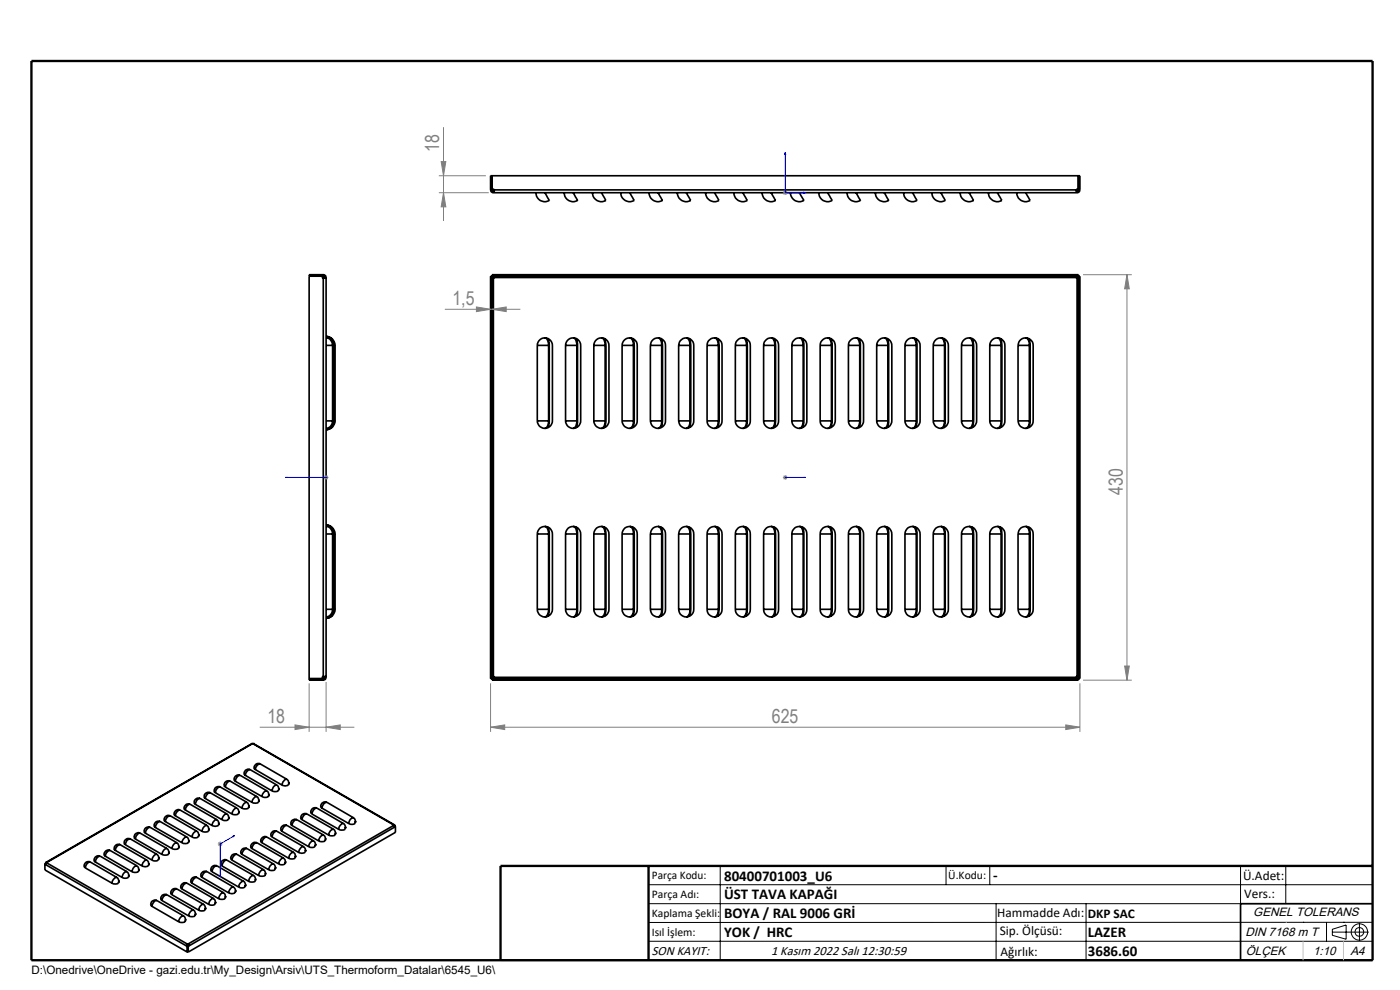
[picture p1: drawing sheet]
<svg xmlns="http://www.w3.org/2000/svg" width="297mm" height="210mm" viewBox="0 0 297 210" stroke-linecap="round" stroke-linejoin="round" font-family="sans-serif">
<g fill="none" stroke="#000" stroke-width=".35">
<path d="M104.4 37.3v3M228.8 37.3v3M65.6 58.6h3M65.6 58.6h2.8M68.4 58.3v.7h.2M68.6 59h.6M68.6 58.3a.6 .6 0 0 1 .6 .6M68.6 58.6l.3 .3M68.6 58.3h-3v86h3M68.6 58.3v.3M68.6 59v84.5M68.9 58.9h.3"/>
<path d="M68.9 58.9v.1M69.2 58.9v84.8M104.1 40.3a.6 .6 0 0 0 .6 .6M104.1 40.3v-3h125v3M104.1 40.1h.7v.2M104.1 40.3h.3M104.4 59h.3M104.4 40.3l.3 .3M104.4 58.6h124.4M104.4 58.3h124.4v86h-124.4zM104.4 58.6h-.3v85.4h125v-85.4h-.3M104.7 40.6v.3"/>
<path d="M104.7 40.9h123.8M104.7 40.6h.1M104.7 59v84.5M104.8 40.3v.6M104.8 40.3h123.5M104.8 58.6v.3M104.8 58.9h123.5M104.8 58.9v.1h-.1M113.7 40.9a1.84 1.84 0 0 0 2.8 1.6l-.9-1.6M119.7 40.9a1.86 1.86 0 0 0 2.8 1.6l-.9-1.6M125.7 40.9a1.91 1.91 0 0 0 2.9 1.6l-1-1.6M131.7 40.9a1.91 1.91 0 0 0 2.8 1.6l-.9-1.6"/>
<path d="M137.7 40.9a1.91 1.91 0 0 0 2.8 1.6l-.9-1.6M143.7 40.9a1.91 1.91 0 0 0 2.8 1.6l-.9-1.6M149.7 40.9a1.91 1.91 0 0 0 2.8 1.6l-.9-1.6M155.7 40.9a1.91 1.91 0 0 0 2.8 1.6l-.9-1.6M161.7 40.9a1.91 1.91 0 0 0 2.8 1.6l-.9-1.6M167.7 40.9a1.88 1.88 0 0 0 2.8 1.6l-.9-1.6M173.7 40.9a1.88 1.88 0 0 0 2.8 1.6l-.9-1.6M179.7 40.9a1.88 1.88 0 0 0 2.8 1.6l-.9-1.6M185.7 40.9a1.84 1.84 0 0 0 2.8 1.6l-.9-1.6M191.7 40.9a1.86 1.86 0 0 0 2.8 1.6l-.9-1.6M197.7 40.9a1.86 1.86 0 0 0 2.8 1.6l-.9-1.6M203.7 40.9a1.91 1.91 0 0 0 2.9 1.6l-1-1.6"/>
<path d="M209.7 40.9a1.91 1.91 0 0 0 2.8 1.6l-.9-1.6M215.7 40.9a1.91 1.91 0 0 0 2.8 1.6l-.9-1.6M228.3 40.3v.6M228.3 40.6h.2M228.3 58.6v.3M228.3 58.9v.1h.2M228.5 40.6v.3M228.5 59h.3M228.5 59v84.5M228.8 40.3l-.3 .3M228.8 40.3h.3M229.1 40.3a.6 .6 0 0 1-.6 .6"/>
<path d="M229.1 40.1h-.8v.2M69.2 71.7a1.52 1.52 0 0 1 1.4 1.6M69.2 73.3h1.4M70.6 73.3v16M70.8 73.3a1.76 1.76 0 0 0-1.6-1.9 1.93 1.93 0 0 1 1.9 1.9M70.8 73.3h.3M70.8 73.3v16M71.1 73.3v16M114 73.3a1.61 1.61 0 0 1 1.6-1.6 1.61 1.61 0 0 1 1.6 1.6v16a1.61 1.61 0 0 1-1.6 1.6 1.61 1.61 0 0 1-1.6-1.6M114 73.3h2.4M114 73.3v16M115.6 71.7a1.43 1.43 0 0 1 .8 1.6"/>
<path d="M116.2 71.8l.3 1.1v16.7l-.3 1.2M116.4 73.3v16M120 73.3a1.61 1.61 0 0 1 1.6-1.6 1.61 1.61 0 0 1 1.6 1.6v16a1.61 1.61 0 0 1-1.6 1.6 1.61 1.61 0 0 1-1.6-1.6M120 73.3h2.4M120 73.3v16M121.6 71.7a1.37 1.37 0 0 1 .8 1.6M122.2 71.8l.3 1.1v16.7l-.3 1.2M122.4 73.3v16M126 73.3a1.61 1.61 0 0 1 1.6-1.6 1.61 1.61 0 0 1 1.6 1.6v16a1.61 1.61 0 0 1-1.6 1.6 1.61 1.61 0 0 1-1.6-1.6M126 73.3h2.4M126 73.3v16M127.6 71.7a1.37 1.37 0 0 1 .8 1.6"/>
<path d="M128.2 71.8l.4 1.5v16l-.4 1.5M128.4 73.3v16M132 73.3a1.61 1.61 0 0 1 1.6-1.6 1.61 1.61 0 0 1 1.6 1.6v16a1.61 1.61 0 0 1-1.6 1.6 1.61 1.61 0 0 1-1.6-1.6M132 73.3h2.4M132 73.3v16M133.6 71.7a1.37 1.37 0 0 1 .8 1.6M134.2 71.8l.3 .7v.8v16v.7l-.3 .8M134.4 73.3v16M138 73.3a1.61 1.61 0 0 1 1.6-1.6 1.61 1.61 0 0 1 1.6 1.6v16a1.61 1.61 0 0 1-1.6 1.6 1.61 1.61 0 0 1-1.6-1.6M138 73.3h2.4M138 73.3v16M139.6 71.7a1.37 1.37 0 0 1 .8 1.6"/>
<path d="M140.2 71.8l.3 1.5v16l-.3 1.5M140.4 73.3v16M144 73.3a1.61 1.61 0 0 1 1.6-1.6 1.61 1.61 0 0 1 1.6 1.6v16a1.61 1.61 0 0 1-1.6 1.6 1.61 1.61 0 0 1-1.6-1.6M144 73.3h2.4M144 73.3v16M145.6 71.7a1.37 1.37 0 0 1 .8 1.6M146.2 71.8l.3 1.5v16l-.3 1.5M146.4 73.3v16M150 73.3a1.59 1.59 0 0 1 1.6-1.6 1.59 1.59 0 0 1 1.6 1.6v16a1.59 1.59 0 0 1-1.6 1.6 1.59 1.59 0 0 1-1.6-1.6M150 73.3h2.4M150 73.3v16M151.6 71.7a1.43 1.43 0 0 1 .8 1.6"/>
<path d="M152.2 71.8l.3 1.5v16l-.3 1.5M152.4 73.3v16M156 73.3a1.59 1.59 0 0 1 1.6-1.6 1.59 1.59 0 0 1 1.6 1.6v16a1.59 1.59 0 0 1-1.6 1.6 1.59 1.59 0 0 1-1.6-1.6M156 73.3h2.4M156 73.3v16M157.6 71.7a1.43 1.43 0 0 1 .8 1.6M158.2 71.8l.3 1.5v16l-.3 1.5M158.4 73.3v16M162 73.3a1.59 1.59 0 0 1 1.6-1.6 1.59 1.59 0 0 1 1.6 1.6v16a1.59 1.59 0 0 1-1.6 1.6 1.59 1.59 0 0 1-1.6-1.6M162 73.3h2.4M162 73.3v16M163.6 71.7a1.43 1.43 0 0 1 .8 1.6"/>
<path d="M164.2 71.8l.3 1.5v16l-.3 1.5M164.4 73.3v16M168 73.3a1.59 1.59 0 0 1 1.6-1.6 1.59 1.59 0 0 1 1.6 1.6v16a1.59 1.59 0 0 1-1.6 1.6 1.59 1.59 0 0 1-1.6-1.6M168 73.3h2.4M168 73.3v16M169.6 71.7a1.43 1.43 0 0 1 .8 1.6M170.2 71.8l.3 1.1v16.7l-.3 1.2M170.4 73.3v16M174 73.3a1.61 1.61 0 0 1 1.6-1.6 1.61 1.61 0 0 1 1.6 1.6v16a1.61 1.61 0 0 1-1.6 1.6 1.61 1.61 0 0 1-1.6-1.6M174 73.3h2.4M174 73.3v16M175.6 71.7a1.43 1.43 0 0 1 .8 1.6"/>
<path d="M176.2 71.8l.3 1.1v16.7l-.3 1.2M176.4 73.3v16M180 73.3a1.61 1.61 0 0 1 1.6-1.6 1.61 1.61 0 0 1 1.6 1.6v16a1.61 1.61 0 0 1-1.6 1.6 1.61 1.61 0 0 1-1.6-1.6M180 73.3h2.4M180 73.3v16M181.6 71.7a1.43 1.43 0 0 1 .8 1.6M182.2 71.8l.3 1.1v16.7l-.3 1.2M182.4 73.3v16M186 73.3a1.61 1.61 0 0 1 1.6-1.6 1.61 1.61 0 0 1 1.6 1.6v16a1.61 1.61 0 0 1-1.6 1.6 1.61 1.61 0 0 1-1.6-1.6M186 73.3h2.4M186 73.3v16M187.6 71.7a1.43 1.43 0 0 1 .8 1.6"/>
<path d="M188.2 71.8l.3 1.1v16.7l-.3 1.2M188.4 73.3v16M192 73.3a1.61 1.61 0 0 1 1.6-1.6 1.61 1.61 0 0 1 1.6 1.6v16a1.61 1.61 0 0 1-1.6 1.6 1.61 1.61 0 0 1-1.6-1.6M192 73.3h2.4M192 73.3v16M193.6 71.7a1.43 1.43 0 0 1 .8 1.6M194.2 71.8l.3 1.1v16.7l-.3 1.2M194.4 73.3v16M198 73.3a1.61 1.61 0 0 1 1.6-1.6 1.61 1.61 0 0 1 1.6 1.6v16a1.61 1.61 0 0 1-1.6 1.6 1.61 1.61 0 0 1-1.6-1.6M198 73.3h2.4M198 73.3v16M199.6 71.7a1.37 1.37 0 0 1 .8 1.6"/>
<path d="M200.2 71.8l.3 1.1v16.7l-.3 1.2M200.4 73.3v16M204 73.3a1.61 1.61 0 0 1 1.6-1.6 1.61 1.61 0 0 1 1.6 1.6v16a1.61 1.61 0 0 1-1.6 1.6 1.61 1.61 0 0 1-1.6-1.6M204 73.3h2.4M204 73.3v16M205.6 71.7a1.37 1.37 0 0 1 .8 1.6M206.2 71.8l.4 1.5v16l-.4 1.5M206.4 73.3v16M210 73.3a1.61 1.61 0 0 1 1.6-1.6 1.61 1.61 0 0 1 1.6 1.6v16a1.61 1.61 0 0 1-1.6 1.6 1.61 1.61 0 0 1-1.6-1.6M210 73.3h2.4M210 73.3v16M211.6 71.7a1.37 1.37 0 0 1 .8 1.6"/>
<path d="M212.2 71.8l.3 .7v.8v16v.7l-.3 .8M212.4 73.3v16M216 73.3a1.61 1.61 0 0 1 1.6-1.6 1.61 1.61 0 0 1 1.6 1.6v16a1.61 1.61 0 0 1-1.6 1.6 1.61 1.61 0 0 1-1.6-1.6M216 73.3h2.4M216 73.3v16M217.6 71.7a1.37 1.37 0 0 1 .8 1.6M218.2 71.8l.3 1.5v16l-.3 1.5M218.4 73.3v16M69.2 89.3h1.4M70.6 89.3a1.52 1.52 0 0 1-1.4 1.6M70.8 89.3a1.7 1.7 0 0 1-1.6 1.8 1.87 1.87 0 0 0 1.9-1.8M70.8 89.3h.3"/>
<path d="M114 89.3h2.4M116.4 89.3a1.43 1.43 0 0 1-.8 1.6M120 89.3h2.4M122.4 89.3a1.37 1.37 0 0 1-.8 1.6M126 89.3h2.4M128.4 89.3a1.37 1.37 0 0 1-.8 1.6M132 89.3h2.4M134.4 89.3a1.37 1.37 0 0 1-.8 1.6M138 89.3h2.4M140.4 89.3a1.37 1.37 0 0 1-.8 1.6M144 89.3h2.4M146.4 89.3a1.37 1.37 0 0 1-.8 1.6"/>
<path d="M150 89.3h2.4M152.4 89.3a1.43 1.43 0 0 1-.8 1.6M156 89.3h2.4M158.4 89.3a1.43 1.43 0 0 1-.8 1.6M162 89.3h2.4M164.4 89.3a1.43 1.43 0 0 1-.8 1.6M168 89.3h2.4M170.4 89.3a1.43 1.43 0 0 1-.8 1.6M174 89.3h2.4M176.4 89.3a1.43 1.43 0 0 1-.8 1.6M180 89.3h2.4M182.4 89.3a1.43 1.43 0 0 1-.8 1.6"/>
<path d="M186 89.3h2.4M188.4 89.3a1.43 1.43 0 0 1-.8 1.6M192 89.3h2.4M194.4 89.3a1.43 1.43 0 0 1-.8 1.6M198 89.3h2.4M200.4 89.3a1.37 1.37 0 0 1-.8 1.6M204 89.3h2.4M206.4 89.3a1.37 1.37 0 0 1-.8 1.6M210 89.3h2.4M212.4 89.3a1.37 1.37 0 0 1-.8 1.6M216 89.3h2.4M218.4 89.3a1.37 1.37 0 0 1-.8 1.6"/>
<path d="M69.2 111.7a1.52 1.52 0 0 1 1.4 1.6M69.2 113.3h1.4M70.6 113.3v15.9M70.8 113.3a1.76 1.76 0 0 0-1.6-1.9 1.93 1.93 0 0 1 1.9 1.9M70.8 113.3h.3M70.8 113.3v15.9M71.1 113.3v15.9M114 113.3a1.61 1.61 0 0 1 1.6-1.6 1.61 1.61 0 0 1 1.6 1.6v15.9a1.61 1.61 0 0 1-1.6 1.7 1.61 1.61 0 0 1-1.6-1.7M114 113.3h2.4M114 113.3v15.9M115.6 111.7a1.43 1.43 0 0 1 .8 1.6M116.2 111.8l.3 1.1v16.7l-.3 1.2"/>
<path d="M116.4 113.3v15.9M120 113.3a1.61 1.61 0 0 1 1.6-1.6 1.61 1.61 0 0 1 1.6 1.6v15.9a1.61 1.61 0 0 1-1.6 1.7 1.61 1.61 0 0 1-1.6-1.7M120 113.3h2.4M120 113.3v15.9M121.6 111.7a1.37 1.37 0 0 1 .8 1.6M122.2 111.8l.3 1.1v16.7l-.3 1.2M122.4 113.3v15.9M126 113.3a1.61 1.61 0 0 1 1.6-1.6 1.61 1.61 0 0 1 1.6 1.6v15.9a1.61 1.61 0 0 1-1.6 1.7 1.61 1.61 0 0 1-1.6-1.7M126 113.3h2.4M126 113.3v15.9M127.6 111.7a1.37 1.37 0 0 1 .8 1.6M128.2 111.8l.4 1.5v15.9l-.4 1.6"/>
<path d="M128.4 113.3v15.9M132 113.3a1.61 1.61 0 0 1 1.6-1.6 1.61 1.61 0 0 1 1.6 1.6v15.9a1.61 1.61 0 0 1-1.6 1.7 1.61 1.61 0 0 1-1.6-1.7M132 113.3h2.4M132 113.3v15.9M133.6 111.7a1.37 1.37 0 0 1 .8 1.6M134.2 111.8l.3 .7v.8v15.9v.8l-.3 .8M134.4 113.3v15.9M138 113.3a1.61 1.61 0 0 1 1.6-1.6 1.61 1.61 0 0 1 1.6 1.6v15.9a1.61 1.61 0 0 1-1.6 1.7 1.61 1.61 0 0 1-1.6-1.7M138 113.3h2.4M138 113.3v15.9M139.6 111.7a1.37 1.37 0 0 1 .8 1.6M140.2 111.8l.3 1.5v15.9l-.3 1.6"/>
<path d="M140.4 113.3v15.9M144 113.3a1.61 1.61 0 0 1 1.6-1.6 1.61 1.61 0 0 1 1.6 1.6v15.9a1.61 1.61 0 0 1-1.6 1.7 1.61 1.61 0 0 1-1.6-1.7M144 113.3h2.4M144 113.3v15.9M145.6 111.7a1.37 1.37 0 0 1 .8 1.6M146.2 111.8l.3 1.5v15.9l-.3 1.6M146.4 113.3v15.9M150 113.3a1.59 1.59 0 0 1 1.6-1.6 1.59 1.59 0 0 1 1.6 1.6v15.9a1.59 1.59 0 0 1-1.6 1.7 1.59 1.59 0 0 1-1.6-1.7M150 113.3h2.4M150 113.3v15.9M151.6 111.7a1.43 1.43 0 0 1 .8 1.6M152.2 111.8l.3 1.5v15.9l-.3 1.6"/>
<path d="M152.4 113.3v15.9M156 113.3a1.59 1.59 0 0 1 1.6-1.6 1.59 1.59 0 0 1 1.6 1.6v15.9a1.59 1.59 0 0 1-1.6 1.7 1.59 1.59 0 0 1-1.6-1.7M156 113.3h2.4M156 113.3v15.9M157.6 111.7a1.43 1.43 0 0 1 .8 1.6M158.2 111.8l.3 1.5v15.9l-.3 1.6M158.4 113.3v15.9M162 113.3a1.59 1.59 0 0 1 1.6-1.6 1.59 1.59 0 0 1 1.6 1.6v15.9a1.59 1.59 0 0 1-1.6 1.7 1.59 1.59 0 0 1-1.6-1.7M162 113.3h2.4M162 113.3v15.9M163.6 111.7a1.43 1.43 0 0 1 .8 1.6M164.2 111.8l.3 1.5v15.9l-.3 1.6"/>
<path d="M164.4 113.3v15.9M168 113.3a1.59 1.59 0 0 1 1.6-1.6 1.59 1.59 0 0 1 1.6 1.6v15.9a1.59 1.59 0 0 1-1.6 1.7 1.59 1.59 0 0 1-1.6-1.7M168 113.3h2.4M168 113.3v15.9M169.6 111.7a1.43 1.43 0 0 1 .8 1.6M170.2 111.8l.3 1.1v16.7l-.3 1.2M170.4 113.3v15.9M174 113.3a1.61 1.61 0 0 1 1.6-1.6 1.61 1.61 0 0 1 1.6 1.6v15.9a1.61 1.61 0 0 1-1.6 1.7 1.61 1.61 0 0 1-1.6-1.7M174 113.3h2.4M174 113.3v15.9M175.6 111.7a1.43 1.43 0 0 1 .8 1.6M176.2 111.8l.3 1.1v16.7l-.3 1.2"/>
<path d="M176.4 113.3v15.9M180 113.3a1.61 1.61 0 0 1 1.6-1.6 1.61 1.61 0 0 1 1.6 1.6v15.9a1.61 1.61 0 0 1-1.6 1.7 1.61 1.61 0 0 1-1.6-1.7M180 113.3h2.4M180 113.3v15.9M181.6 111.7a1.43 1.43 0 0 1 .8 1.6M182.2 111.8l.3 1.1v16.7l-.3 1.2M182.4 113.3v15.9M186 113.3a1.61 1.61 0 0 1 1.6-1.6 1.61 1.61 0 0 1 1.6 1.6v15.9a1.61 1.61 0 0 1-1.6 1.7 1.61 1.61 0 0 1-1.6-1.7M186 113.3h2.4M186 113.3v15.9M187.6 111.7a1.43 1.43 0 0 1 .8 1.6M188.2 111.8l.3 1.1v16.7l-.3 1.2"/>
<path d="M188.4 113.3v15.9M192 113.3a1.61 1.61 0 0 1 1.6-1.6 1.61 1.61 0 0 1 1.6 1.6v15.9a1.61 1.61 0 0 1-1.6 1.7 1.61 1.61 0 0 1-1.6-1.7M192 113.3h2.4M192 113.3v15.9M193.6 111.7a1.43 1.43 0 0 1 .8 1.6M194.2 111.8l.3 1.1v16.7l-.3 1.2M194.4 113.3v15.9M198 113.3a1.61 1.61 0 0 1 1.6-1.6 1.61 1.61 0 0 1 1.6 1.6v15.9a1.61 1.61 0 0 1-1.6 1.7 1.61 1.61 0 0 1-1.6-1.7M198 113.3h2.4M198 113.3v15.9M199.6 111.7a1.37 1.37 0 0 1 .8 1.6M200.2 111.8l.3 1.1v16.7l-.3 1.2"/>
<path d="M200.4 113.3v15.9M204 113.3a1.61 1.61 0 0 1 1.6-1.6 1.61 1.61 0 0 1 1.6 1.6v15.9a1.61 1.61 0 0 1-1.6 1.7 1.61 1.61 0 0 1-1.6-1.7M204 113.3h2.4M204 113.3v15.9M205.6 111.7a1.37 1.37 0 0 1 .8 1.6M206.2 111.8l.4 1.5v15.9l-.4 1.6M206.4 113.3v15.9M210 113.3a1.61 1.61 0 0 1 1.6-1.6 1.61 1.61 0 0 1 1.6 1.6v15.9a1.61 1.61 0 0 1-1.6 1.7 1.61 1.61 0 0 1-1.6-1.7M210 113.3h2.4M210 113.3v15.9M211.6 111.7a1.37 1.37 0 0 1 .8 1.6M212.2 111.8l.3 .7v.8v15.9v.8l-.3 .8"/>
<path d="M212.4 113.3v15.9M216 113.3a1.61 1.61 0 0 1 1.6-1.6 1.61 1.61 0 0 1 1.6 1.6v15.9a1.61 1.61 0 0 1-1.6 1.7 1.61 1.61 0 0 1-1.6-1.7M216 113.3h2.4M216 113.3v15.9M217.6 111.7a1.37 1.37 0 0 1 .8 1.6M218.2 111.8l.3 1.5v15.9l-.3 1.6M218.4 113.3v15.9M69.2 129.2h1.4M70.6 129.2a1.59 1.59 0 0 1-1.4 1.7M70.8 129.2a1.71 1.71 0 0 1-1.6 2 1.87 1.87 0 0 0 1.9-2M70.8 129.2h.3M114 129.2h2.4"/>
<path d="M116.4 129.2a1.53 1.53 0 0 1-.8 1.7M120 129.2h2.4M122.4 129.2a1.45 1.45 0 0 1-.8 1.7M126 129.2h2.4M128.4 129.2a1.45 1.45 0 0 1-.8 1.7M132 129.2h2.4M134.4 129.2a1.45 1.45 0 0 1-.8 1.7M138 129.2h2.4M140.4 129.2a1.45 1.45 0 0 1-.8 1.7M144 129.2h2.4M146.4 129.2a1.45 1.45 0 0 1-.8 1.7M150 129.2h2.4"/>
<path d="M152.4 129.2a1.53 1.53 0 0 1-.8 1.7M156 129.2h2.4M158.4 129.2a1.53 1.53 0 0 1-.8 1.7M162 129.2h2.4M164.4 129.2a1.53 1.53 0 0 1-.8 1.7M168 129.2h2.4M170.4 129.2a1.53 1.53 0 0 1-.8 1.7M174 129.2h2.4M176.4 129.2a1.53 1.53 0 0 1-.8 1.7M180 129.2h2.4M182.4 129.2a1.53 1.53 0 0 1-.8 1.7M186 129.2h2.4"/>
<path d="M188.4 129.2a1.53 1.53 0 0 1-.8 1.7M192 129.2h2.4M194.4 129.2a1.53 1.53 0 0 1-.8 1.7M198 129.2h2.4M200.4 129.2a1.45 1.45 0 0 1-.8 1.7M204 129.2h2.4M206.4 129.2a1.45 1.45 0 0 1-.8 1.7M210 129.2h2.4M212.4 129.2a1.45 1.45 0 0 1-.8 1.7M216 129.2h2.4M218.4 129.2a1.45 1.45 0 0 1-.8 1.7M53.6 157.8l-43.9 25.1"/>
<path d="M53.6 157.8l-43.7 25.2M53.6 157.8h.1M53.7 157.8l30 17.2M53.7 157.8l29.8 17.2M65.6 144h3M68.6 143.5h.6M68.6 143.5h-.2v.8M68.6 144v.3M68.9 143.7l-.3 .3M68.9 143.7h.3M68.9 143.5v.2M69.2 143.7a.6 .6 0 0 1-.6 .6"/>
<path d="M104.4 143.5h.3M104.7 143.5h.1v.2M104.8 143.7v.3M104.8 143.7h123.5M228.3 143.7v.3M228.5 143.5h.3M228.5 143.5h-.2v.2M25.5 179.2a.87 .87 0 0 0-1 .2 .87 .87 0 0 0-.2 .9l.2 .1M25.5 179.2a1.25 1.25 0 0 0-1 1.2M25.5 179.2l5.7 3.2M26.6 179.2l5.6 3.2M27.6 177.9a.83 .83 0 0 0-1 .2 .83 .83 0 0 0 0 1.1"/>
<path d="M27.6 177.9a1.23 1.23 0 0 0-1 1.3M27.6 177.9l5.7 3.3M28.7 178l5.7 3.2M29.7 176.7a.81 .81 0 0 0-1 .2 .81 .81 0 0 0 0 1.1M29.7 176.7a1.32 1.32 0 0 0-1 1.3M29.7 176.7l5.7 3.3M30.8 176.7l5.7 3.3M31.9 175.5a.81 .81 0 0 0-1.1 .2 .81 .81 0 0 0 0 1M31.9 175.5a1.32 1.32 0 0 0-1.1 1.2M31.9 175.5l5.6 3.2M32.9 175.5l5.7 3.3M34 174.3a.83 .83 0 0 0-1.1 .2 .83 .83 0 0 0 0 1"/>
<path d="M34 174.3a1.32 1.32 0 0 0-1.1 1.2M34 174.3l5.6 3.2M35.1 174.3l5.6 3.2M35.4 180a.87 .87 0 0 1 .2 1.3l-.7 .1-.5-.2M35.4 180a1.32 1.32 0 0 0-1 1.2M36.1 173a.87 .87 0 0 0-1 .2 .87 .87 0 0 0-.1 1l.1 .1M36.1 173a1.25 1.25 0 0 0-1 1.3M36.1 173l5.6 3.3M37.2 173.1l5.7 3.2M37.5 178.7a.91 .91 0 0 1 .2 1.4l-.7 .1-.5-.2M37.5 178.7a1.25 1.25 0 0 0-1 1.3M37.9 179.4v.4"/>
<path d="M37.9 179.6l.1 .1M38.2 171.8a.85 .85 0 0 0-1 .2 .85 .85 0 0 0-.1 1l.1 .1M38.2 171.8a1.25 1.25 0 0 0-1 1.3M38.2 171.8l5.7 3.3M39.3 171.8l5.7 3.3M39.6 177.5a.88 .88 0 0 1 .2 1.3l-.5 .2-.7-.2M39.6 177.5a1.25 1.25 0 0 0-1 1.3M40 178.2v.4M40 178.4l.1 .1M40.3 170.6a.87 .87 0 0 0-.9 .2 .87 .87 0 0 0-.2 1h.1M40.3 170.6a1.25 1.25 0 0 0-1 1.2M40.3 170.6l5.7 3.3"/>
<path d="M41.5 170.6l5.6 3.3M41.7 176.3a.88 .88 0 0 1 .2 1.3l-.7 .1-.5-.2M41.7 176.3a1.25 1.25 0 0 0-1 1.2M42.2 177v.4M42.2 177.1v.1M42.4 169.4a.82 .82 0 0 0-1 .2 .82 .82 0 0 0 .1 1M42.4 169.4a1.25 1.25 0 0 0-.9 1.2M42.4 169.4l5.7 3.2M43.6 169.4l5.6 3.3M43.9 175.1a.94 .94 0 0 1 .2 1.3l-.7 .1-.5-.2M43.9 175.1a1.32 1.32 0 0 0-1 1.2M44.3 175.8v.3"/>
<path d="M44.3 175.9v.1M44.6 168.2a.81 .81 0 0 0-1.1 .1 .81 .81 0 0 0 .1 1.1M44.6 168.2a1.32 1.32 0 0 0-1 1.2M44.6 168.2l5.6 3.2M45.7 168.2l5.7 3.2M46 173.9a.89 .89 0 0 1 .2 1.3l-.6 .1-.6-.2M46 173.9a1.32 1.32 0 0 0-1 1.2M46.4 174.5v.4M46.4 174.7l.1 .1M46.7 166.9a.81 .81 0 0 0-1 .2 .81 .81 0 0 0 0 1.1M46.7 166.9a1.32 1.32 0 0 0-1 1.3M46.7 166.9l5.7 3.3"/>
<path d="M47.8 167l5.7 3.2M48.1 172.6a.77 .77 0 0 1 .4 1.1 .77 .77 0 0 1-1.1 .3l-.3-.1M48.1 172.6a1.32 1.32 0 0 0-1 1.3M48.5 173.3v.4M48.5 173.5l.1 .1M48.8 165.7a.83 .83 0 0 0-1 .2 .83 .83 0 0 0 0 1.1M48.8 165.7a1.32 1.32 0 0 0-1 1.3M48.8 165.7l5.7 3.3M49.9 165.7l5.7 3.3M50.2 171.4a.78 .78 0 0 1 .4 1.1 .78 .78 0 0 1-1.1 .3l-.3-.1M50.2 171.4a1.32 1.32 0 0 0-1 1.3M50.7 172.1l-.1 .4"/>
<path d="M50.7 172.3h.1M50.9 164.5a.83 .83 0 0 0-1 .2 .83 .83 0 0 0 0 1M50.9 164.5a1.32 1.32 0 0 0-1 1.2M50.9 164.5l5.7 3.2M52.1 164.5l5.6 3.3M52.4 180a.85 .85 0 0 0-1 .2 .85 .85 0 0 0-.2 .9l.2 .1M52.4 170.2a.91 .91 0 0 1 .2 1.3l-.8 .1-.4-.2M52.4 180a1.25 1.25 0 0 0-1 1.2M52.4 170.2a1.25 1.25 0 0 0-1 1.2M52.4 180l5.6 3.3M52.8 170.9l-.1 .3M52.8 171v.1"/>
<path d="M53.1 163.3a.84 .84 0 0 0-1 .1 .84 .84 0 0 0-.2 1l.2 .1M53.1 163.3a1.25 1.25 0 0 0-1 1.2M53.1 163.3l5.6 3.2M54.2 163.3l5.6 3.2M54.5 178.7a.88 .88 0 0 0-1 .3 .88 .88 0 0 0-.2 .9l.2 .1M54.5 169a.88 .88 0 0 1 .2 1.3l-.5 .1-.7-.2M54.5 178.7a1.25 1.25 0 0 0-1 1.3M54.5 169a1.25 1.25 0 0 0-1 1.2M54.5 178.7l5.6 3.3M54.9 169.6v.4M54.9 169.8v.1M55.2 162a.87 .87 0 0 0-1 .2 .87 .87 0 0 0-.2 1l.2 .1"/>
<path d="M55.2 162a1.25 1.25 0 0 0-1 1.3M55.2 162l5.7 3.3M55.6 178.8l5.6 3.3M56.6 177.5a.85 .85 0 0 0-1 .2 .85 .85 0 0 0-.1 1l.1 .1M56.6 167.7a.88 .88 0 0 1 .2 1.3l-.7 .1-.5-.1M56.6 177.5a1.25 1.25 0 0 0-1 1.3M56.6 167.7a1.25 1.25 0 0 0-1 1.3M56.6 177.5l5.7 3.3M57 168.4v.4M57 168.5v.2M57.7 177.5l5.7 3.3M58.7 176.3a.8 .8 0 0 0-1 .2 .8 .8 0 0 0 0 1"/>
<path d="M58.7 166.5a.91 .91 0 0 1 .2 1.3l-.7 .1-.5-.1M58.7 176.3a1.25 1.25 0 0 0-1 1.2M58.7 166.5a1.25 1.25 0 0 0-1 1.3M58.7 176.3l5.7 3.3M59.1 167.2v.4M59.1 167.3l.1 .2M59.8 176.3l5.7 3.3M60.9 175.1a.83 .83 0 0 0-1.1 .2 .83 .83 0 0 0 0 1M60.9 165.3a.89 .89 0 0 1 .1 1.3l-.5 .1-.7-.2M60.9 175.1a1.32 1.32 0 0 0-1.1 1.2M60.9 165.3a1.32 1.32 0 0 0-1.1 1.2M60.9 175.1l5.6 3.3"/>
<path d="M61.2 166v.3M61.2 166.1l.1 .1M61.9 175.1l5.7 3.3M63 173.9a.81 .81 0 0 0-1.1 .1 .81 .81 0 0 0 0 1.1M63 173.9a1.32 1.32 0 0 0-1.1 1.2M63 173.9l5.6 3.2M64.1 173.9l5.6 3.3M64.4 179.6a.83 .83 0 0 1 .2 1.3l-.6 .1-.6-.2M64.4 179.6a1.32 1.32 0 0 0-1 1.2M65.1 172.6a.81 .81 0 0 0-1.1 .2 .81 .81 0 0 0 .1 1.1M65.1 172.6a1.32 1.32 0 0 0-1 1.3M65.1 172.6l5.6 3.3"/>
<path d="M66.2 172.7l5.7 3.2M66.5 178.4a.77 .77 0 0 1 .4 1 .77 .77 0 0 1-1.1 .3l-.3-.1M66.5 178.4a1.32 1.32 0 0 0-1 1.2M66.9 179.1v.3M66.9 179.2l.1 .1M67.2 171.4a.83 .83 0 0 0-1 .2 .83 .83 0 0 0 0 1.1M67.2 171.4a1.32 1.32 0 0 0-1 1.3M67.2 171.4l5.6 3.3M68.3 171.4l5.7 3.3M68.6 177.1a.91 .91 0 0 1 .2 1.4h-.7l-.5-.1M68.6 177.1a1.25 1.25 0 0 0-1 1.3M69 177.8v.4"/>
<path d="M69 178h.1M69.3 170.2a.87 .87 0 0 0-1 .2 .87 .87 0 0 0-.1 1h.1M69.3 170.2a1.25 1.25 0 0 0-1 1.2M69.3 170.2l5.7 3.3M70.7 175.9a.91 .91 0 0 1 .2 1.3l-.7 .1-.5-.1M70.7 175.9a1.25 1.25 0 0 0-1 1.3M71.2 176.6l-.1 .3M71.2 176.7v.1M72.8 174.7a.88 .88 0 0 1 .3 1.3l-.6 .1-.6-.2M72.8 174.7a1.25 1.25 0 0 0-.9 1.2M73.3 175.4l-.1 .3M73.3 175.5v.1"/>
<path d="M75 173.5a.88 .88 0 0 1 .2 1.3l-.7 .1-.5-.2M75 173.5a1.25 1.25 0 0 0-1 1.2M75.4 174.2v.3M75.4 174.3v.1M83.5 175.1l.2 .3M83.5 175l.2 .1M83.5 175.1l-43.6 25.2M83.5 175v.1M83.6 175.1h.1M83.7 175.3h.1M83.7 175.4l-43.6 25.3M83.7 175.1v.1"/>
<path d="M83.7 175.1l-.1 .1M83.7 175.2h.1M83.7 175.2l.2 .1M83.8 175.3h.1M83.8 175.3l.1 .1h-.2M83.8 175.3l-.1 .1M83.9 175.3v1.3l-44 25.4M83.9 175.3h-.1M9.5 183.2v1.3l30.2 17.5M9.5 183.2l.1 .1M9.6 183.3h.1M9.6 183.3l-.1 .1h.2"/>
<path d="M9.7 183.4l29.8 17.3M9.7 183.1v.1M9.7 183.1h.1M9.7 183.2h.1M9.7 183.2h-.2M9.7 183.3h-.1M9.8 183.1h.1M9.9 183l-.2 .4M9.9 183l-.2 .1M9.9 183l29.9 17.3M9.9 183h.1M18.1 184.1l5.7 3.3"/>
<path d="M19.1 182.8a.83 .83 0 0 0-1 .3 .83 .83 0 0 0 0 1M19.1 182.8a1.32 1.32 0 0 0-1 1.3M19.1 182.8l5.7 3.3M20.2 182.9l5.7 3.2M21.2 181.6a.87 .87 0 0 0-1 .2 .87 .87 0 0 0-.1 1l.1 .1M21.2 181.6a1.25 1.25 0 0 0-1 1.3M21.2 181.6l5.7 3.3M22.4 181.6l5.6 3.3M23.4 180.4a.85 .85 0 0 0-1 .2 .85 .85 0 0 0-.2 1h.2M23.4 180.4a1.25 1.25 0 0 0-1 1.2M23.4 180.4l5.6 3.2M24.5 180.4l5.6 3.3"/>
<path d="M24.8 186.1a.88 .88 0 0 1 .2 1.3l-.6 .1-.6-.1M24.8 186.1a1.25 1.25 0 0 0-1 1.3M25.2 186.8v.4M25.2 186.9v.1M26.9 184.9a.88 .88 0 0 1 .2 1.3l-.7 .1-.5-.2M26.9 184.9a1.25 1.25 0 0 0-1 1.2M27.3 185.6v.3M27.3 185.7v.1M29 183.6a.94 .94 0 0 1 .2 1.4l-.7 .1-.5-.2M29 183.6a1.32 1.32 0 0 0-1 1.3M29.4 184.4v.3M29.4 184.5l.1 .1"/>
<path d="M31.2 182.4a.89 .89 0 0 1 .1 1.4l-.5 .1-.7-.2M31.2 182.4a1.32 1.32 0 0 0-1.1 1.3M31.5 183.1v.4M31.6 183.3v.1M32.2 192.3l5.7 3.2M33.3 191a.81 .81 0 0 0-1.1 .2 .81 .81 0 0 0 0 1.1M33.3 181.2a.77 .77 0 0 1 .4 1.1 .77 .77 0 0 1-1.1 .3l-.4-.2M33.3 191a1.32 1.32 0 0 0-1.1 1.3M33.3 181.2a1.32 1.32 0 0 0-1.1 1.2M33.3 191l5.6 3.3M33.7 181.9v.4M33.7 182v.1"/>
<path d="M34.4 191l5.6 3.3M35.4 189.8a.82 .82 0 0 0-1 .2 .82 .82 0 0 0 0 1M35.4 189.8a1.32 1.32 0 0 0-1 1.2M35.4 189.8l5.6 3.2M35.8 180.7v.3M35.8 180.8v.1M36.5 189.8l5.7 3.3M37.5 188.6a.85 .85 0 0 0-1 .1 .85 .85 0 0 0-.1 1l.1 .1M37.5 188.6a1.25 1.25 0 0 0-1 1.2M37.5 188.6l5.7 3.2M38.6 188.6l5.7 3.2M38.9 194.3a.91 .91 0 0 1 .2 1.3l-.7 .1-.5-.2"/>
<path d="M38.9 194.3a1.25 1.25 0 0 0-1 1.2M39.3 195v.3M39.3 195.1l.1 .1M39.6 187.3a.88 .88 0 0 0-1 .2 .88 .88 0 0 0-.1 1l.1 .1M39.6 187.3a1.25 1.25 0 0 0-1 1.3M39.6 187.3l5.7 3.3M40.7 187.4l5.7 3.2M41 193a.91 .91 0 0 1 .2 1.4h-.7l-.5-.1M41 193a1.25 1.25 0 0 0-1 1.3M41.5 193.7v.4M41.5 193.9v.1M41.7 186.1a.83 .83 0 0 0-.9 .2 .83 .83 0 0 0-.2 1l.1 .1"/>
<path d="M41.7 186.1a1.25 1.25 0 0 0-1 1.3M41.7 186.1l5.7 3.3M42.9 186.1l5.6 3.3M43.2 191.8a.91 .91 0 0 1 .2 1.3l-.6 .1-.6-.1M43.2 191.8a1.23 1.23 0 0 0-1 1.3M43.6 192.5v.4M43.6 192.6v.1M43.9 184.9a.81 .81 0 0 0-1.1 .2 .81 .81 0 0 0 .1 1M43.9 184.9a1.32 1.32 0 0 0-1 1.2M43.9 184.9l5.6 3.3M45 184.9l5.6 3.3M45.3 190.6a.91 .91 0 0 1 .2 1.3l-.7 .1-.5-.2"/>
<path d="M45.3 190.6a1.32 1.32 0 0 0-1 1.2M45.7 191.3v.4M45.7 191.4l.1 .1M46 183.6a.83 .83 0 0 0-1 .2 .83 .83 0 0 0 0 1.1M46 183.6a1.32 1.32 0 0 0-1 1.3M46 183.6l5.6 3.3M47.1 183.7l5.7 3.3M47.4 189.4a.94 .94 0 0 1 .2 1.3l-.7 .1-.5-.2M47.4 189.4a1.32 1.32 0 0 0-1 1.2M47.8 190.1v.3M47.8 190.2l.1 .1M48.1 182.4a.81 .81 0 0 0-1 .2 .81 .81 0 0 0 0 1.1"/>
<path d="M48.1 182.4a1.32 1.32 0 0 0-1 1.3M48.1 182.4l5.7 3.3M49.2 182.4l5.7 3.3M49.5 188.2a.76 .76 0 0 1 .4 1 .76 .76 0 0 1-1.1 .3l-.3-.1M49.5 188.2a1.32 1.32 0 0 0-1 1.2M49.9 188.8v.4M50 189v.1M50.2 181.2a.84 .84 0 0 0-1 .2 .84 .84 0 0 0-.1 1h.1M50.2 181.2a1.32 1.32 0 0 0-1 1.2M50.2 181.2l5.7 3.3M51.4 181.2l5.6 3.3M51.6 186.9a.84 .84 0 0 1 .2 1.3l-.7 .1-.5-.1"/>
<path d="M51.6 186.9a1.32 1.32 0 0 0-1 1.3M52.1 187.6l-.1 .4M52.1 187.7v.1M53.5 180l5.6 3.3M53.8 185.7a.91 .91 0 0 1 .2 1.3l-.8 .1-.4-.1M53.8 185.7a1.25 1.25 0 0 0-1 1.3M54.2 186.4v.4M54.2 186.5v.1M55.9 184.5a.91 .91 0 0 1 .2 1.3l-.7 .1-.5-.2M55.9 184.5a1.25 1.25 0 0 0-1 1.2M56.3 185.2v.3M56.3 185.3v.1"/>
<path d="M58 183.3a.88 .88 0 0 1 .2 1.3l-.5 .1-.7-.2M58 183.3a1.25 1.25 0 0 0-1 1.2M58.4 183.9v.4M58.4 184.1l.1 .1M60.1 182a.91 .91 0 0 1 .2 1.3l-.7 .1-.5-.1M60.1 182a1.32 1.32 0 0 0-1 1.3M60.5 182.7v.4M60.5 182.8l.1 .1M62.3 180.8a.94 .94 0 0 1 .1 1.3l-.7 .1-.5-.1M62.3 180.8a1.32 1.32 0 0 0-1.1 1.3M62.7 181.5v.3M62.7 181.6v.1"/>
<path d="M64.8 180.3v.3M64.8 180.4v.1M291.2 191.7h-28v12M39.5 200.7l.2 .1M39.5 200.7h.1M39.7 200.6l-.2 .1M39.7 200.7h-.2M39.7 200.7h.1M39.7 200.6v.1M39.7 200.8v1.2M39.8 200.3l-.3 .4M39.8 200.4l-.1 .2"/>
<path d="M39.8 200.3v.1M39.8 200.2v.2M39.8 200.7v1.2M39.8 201.9l-.1 .1M39.8 200.7l-.1 .1M39.8 200.7l.1 .1M39.8 201.9l.1 .1M39.8 200.2l.1 .1M39.8 200.2v.1M39.8 200.4h.1M39.9 200.3l.2 .4M39.9 200.4l.1 .2"/>
<path d="M39.9 200.3v.1M39.9 200.8v1.2M40 200.6l.1 .1M40 200.7h-.2M40 200.7h.1M40 200.6v.1M40.1 200.7l-.2 .1M40.1 200.7h.1M106.2 203.7h185"/>
</g>
<g fill="none" stroke="#000" stroke-width=".21">
<path d="M137.6 187.7h153.6M137.6 191.7h153.6M137.6 199.7h153.6M152.8 183.7v20M200.7 183.7v4M210 183.7v4M211.3 191.7v12M230.4 191.7v12M263.2 183.7v20M272.8 183.7v8M276.4 195.6h.1M281.4 195.6v4.1"/>
<path d="M282.6 197.7h7.8M282.6 197.1l3-.9v3l-3-.8zM285 195.6h.1M288.4 195.8v3.8M291.2 195.6l-153.6 .1"/>
<circle cx="288.4" cy="197.7" r="1.74"/>
<circle cx="288.4" cy="197.7" r=".93"/>
</g>
<g fill="none" stroke="#00f" stroke-width=".21">
<path d="M166.6 32.3l.1 .4h-.2zM166.6 32.3v8.6h4.3M170.5 40.8l.4 .1-.4 .1zM60.6 101.3h.4h-.4M60.6 101.3h8.6M69.1 101.3h.2zM69.2 101.3h.1M166.5 101.3h.2zM166.6 101.3h.1M166.6 101.3h4.3M170.9 101.3h-.4h.4M49.5 177.3h.2l-.2 .2z"/>
<path d="M49.7 177.3l-3 1.7v7M46.6 185.7l.2-.1-.1 .4z"/>
</g>
<g fill="none" stroke="#808080" stroke-width=".21">
<path d="M93.1 37.3h10M93.6 34.3h1l-.5 3zM94.1 27v19.9M93.1 40.9h10.6M94.1 40.9l.5 3h-1zM166.1 40.9h1M166.2 40.5l.7 .7M166.6 40.4v1M166.9 40.5l-.7 .7M229.8 58.3h10.3M239.1 58.3v86M239.1 58.3l.5 3h-1z"/>
<path d="M94.4 65.6h16M101.1 65.1l3 .5-3 .5zM104.4 65.6l3-.5v1zM68.7 101.3h1M68.8 100.9l.7 .7M69.2 100.8v1M69.5 100.9l-.7 .7M166.1 101.3h1M166.2 100.9l.7 .7M166.6 100.8v1M166.9 100.9l-.7 .7M55.1 154.3h20.1"/>
<path d="M62.6 153.8l3 .5-3 .5zM65.6 144.9v10.3M69.2 154.3l3-.5v1zM69.2 144.7v10.5M104.1 154.3l3-.5v1zM104.1 154.3h125M104.1 144.9v10.3M226.1 153.8l3 .5-3 .5zM229.1 144.9v10.3M229.8 144.3h10.3M238.6 141.3h1l-.5 3zM46.2 179h1"/>
<path d="M46.4 178.7l.7 .7M46.7 178.5v1M47.1 178.7l-.7 .7"/>
</g>
<path d="M6.7 12.9h284.5v190.8h-284.5zM137.6 183.7v20M291.2 183.7h-185v20" fill="none" stroke="#000" stroke-width=".5"/>
<path d="M272.8 195.6h.1M276.4 199.7v4M285 199.7v4" fill="none" stroke="#c0c0c0" stroke-width=".21"/>
<g fill="#00f">
<path d="M170.5 101.3h.4zM166.5 101.3h.2z"/>
<path d="M69.1 101.3h.2zM60.6 101.3h.4z"/>
<path d="M170.5 40.8l.4 .1-.4 .1zM166.6 32.3l.1 .4h-.2z"/>
<path d="M49.5 177.3v.2l.2-.2zM46.6 185.7l.1 .3 .1-.4z"/>
</g>
<g fill="#808080">
<path d="M104.4 65.6l3-.5v1zM101.1 65.1l3 .5-3 .5z"/>
<path d="M69.2 154.3l3-.5v1zM62.6 153.8l3 .5-3 .5z"/>
<path d="M238.6 141.3h1l-.5 3zM239.1 58.3l.5 3h-1z"/>
<path d="M94.1 40.9l.5 3h-1zM93.6 34.3h1l-.5 3z"/>
<path d="M104.1 154.3l3-.5v1zM226.1 153.8l3 .5-3 .5z"/>
</g>
<g font-size="4.1" fill="#808080">
<text x="93.2" y="32.3" transform="rotate(-90 93.2 32.3)">18</text>
<text x="96" y="64.7">1,5</text>
<text x="238.2" y="105" transform="rotate(-90 238.2 105)">430</text>
<text x="56.7" y="153.3">18</text>
<text x="163.7" y="153.3">625</text>
</g>
<g font-size="3.2">
<text x="153.6" y="186.8">80400701003_U6</text>
<text x="153.6" y="190.8">ÜST TAVA KAPAĞI</text>
<text x="210.7" y="186.6">-</text>
<text x="153.6" y="194.8">BOYA / RAL 9006 GRİ</text>
<text x="153.6" y="198.8">YOK / HRC</text>
<text x="230.8" y="198.7">LAZER</text>
<text x="230.8" y="202.8">3686.60</text>
</g>
<g font-size="2.8">
<text x="263.7" y="186.7">Ü.Adet:</text>
<text x="263.9" y="190.5">Vers.:</text>
<text x="211.5" y="194.5">Hammadde Adı:</text>
<text x="230.8" y="194.7">DKP SAC</text>
<text x="138.3" y="202.6">SON KAYIT:</text>
<text x="163.6" y="202.6">1 Kasım 2022 Salı 12:30:59</text>
<text x="212.1" y="198.4">Sip. Ölçüsü:</text>
<text x="212.2" y="202.7">Ağırlık:</text>
</g>
<g font-size="2.6">
<text x="265.9" y="194.4">GENEL TOLERANS</text>
<text x="264.2" y="198.5">DIN 7168 m T</text>
<text x="264.3" y="202.6">ÖLÇEK</text>
<text x="278.5" y="202.6">1:10</text>
<text x="286.5" y="202.6">A4</text>
</g>
<g font-size="2.5">
<text x="138.3" y="186.4">Parça Kodu:</text>
<text x="138.3" y="190.5">Parça Adı:</text>
<text x="201.2" y="186.5">Ü.Kodu:</text>
<text x="138.3" y="194.5">Kaplama Şekli:</text>
<text x="138.3" y="198.6">Isıl İşlem:</text>
<text x="6.7" y="206.7">D:\Onedrive\OneDrive - gazi.edu.tr\My_Design\Arsiv\UTS_Thermoform_Datalar\6545_U6\</text>
</g>
</svg>
